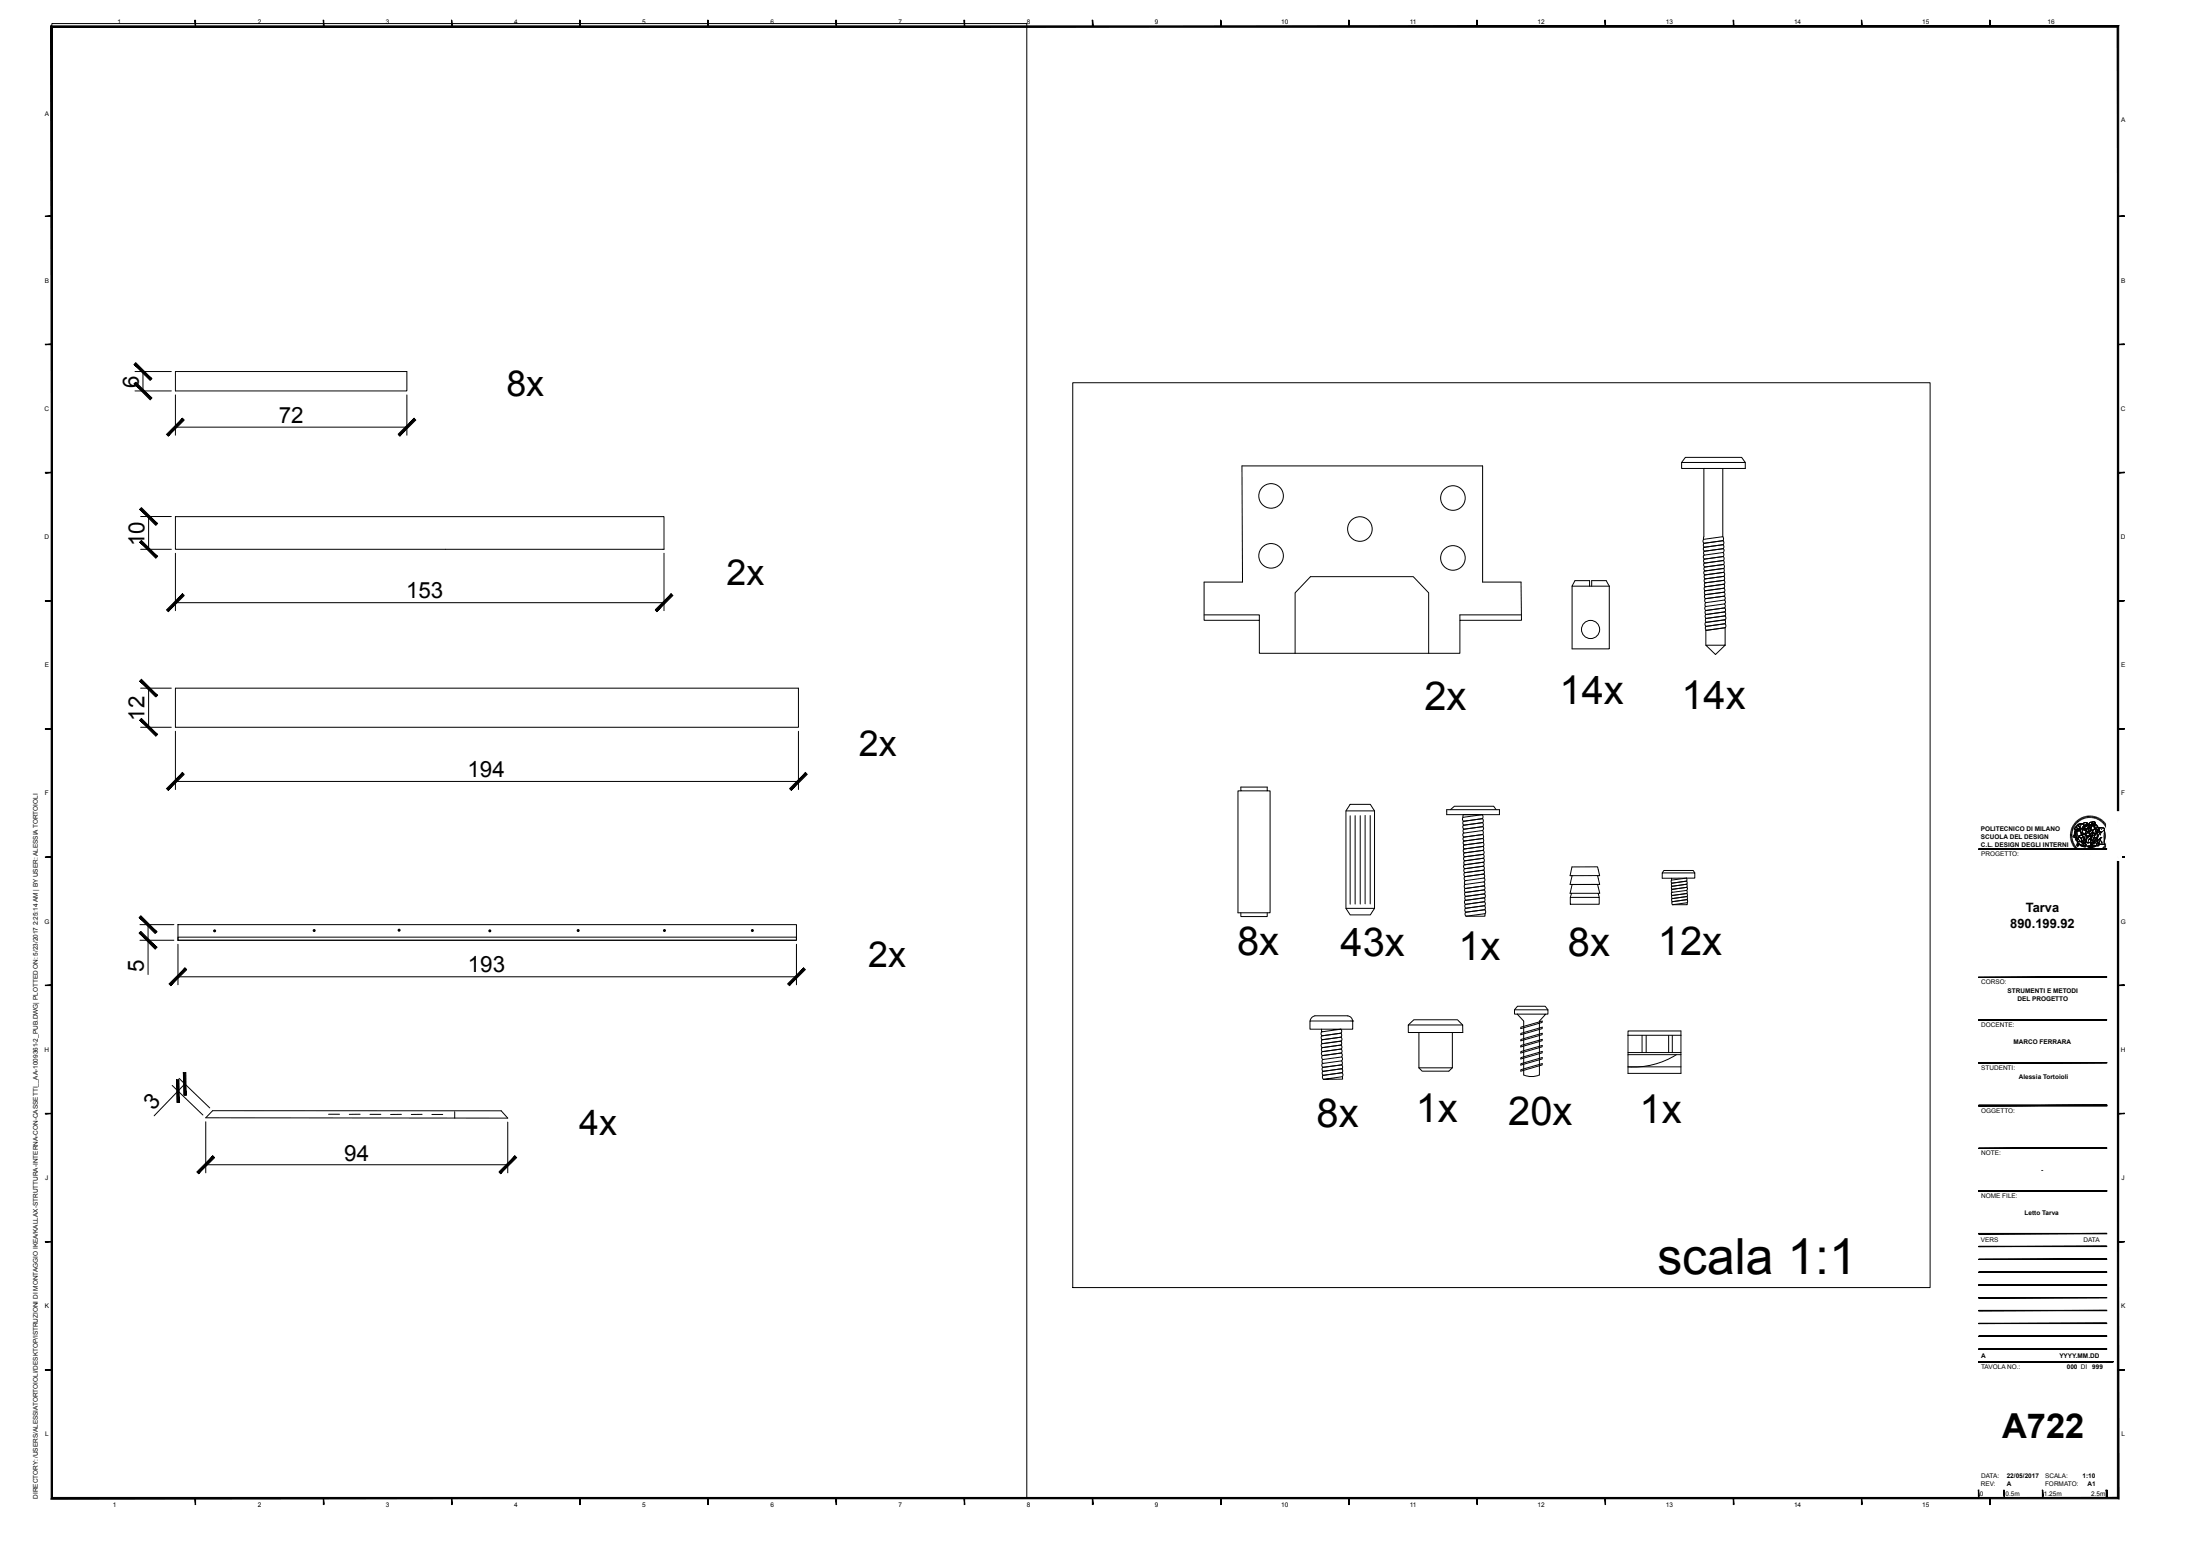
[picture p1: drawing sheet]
<svg xmlns="http://www.w3.org/2000/svg" width="841mm" height="594mm" viewBox="0 0 841 594" stroke-linecap="round" stroke-linejoin="round" font-family="sans-serif">
<g fill="none" stroke="#000" stroke-width=".38">
<path d="M19.8 9h372.7v563.6h-372.7zM51.6 142h13.9M51.6 149.4h13.9M54.7 142v7.4M67.1 142h88.4v7.4h-88.4zM67.1 151v15.4M155.5 151v15.4M410.1 146.3h327.7v345.9h-327.7zM67.1 163.3h88.4M474.8 178.1h92v44.4h14.6l.2 14.6h-23.5v12.6h-76.7v-12.6h-21.1v-14.6h14.7zM642.8 176.8l1.5-2h21.5l1.4 2M651.5 179.1h-8.7v-2.3h24.4v2.3"/>
<path d="M658.6 179.1v26M667.2 179.1h-15.9v26M53.8 197.4h11.7M56.8 197.4v12.6M67.1 197.4l186.7 .1v12.5h-186.7zM53.8 210h11.7M67.1 211.5v21.9M253.8 211.5v21.9M651.3 205.2l-.3 1.6 .4 .9a1.04 1.04 0 0 0 .1 1.5M651.4 212.2l-.2 1 .3 .5M651.4 209.2l-.2 .9 .3 .6M651.4 213.8l-.1 .9 .3 .5"/>
<path d="M651.5 218.3l-.2 .9 .4 .6M651.6 218.3l7.2-1 .3 .5-.2 .9M651.7 219.8l-.2 .9 .3 .6M658.5 205.2l.4 .5-.3 .9-7.3 1.1M658.6 205.1l-7.3 1.1M658.7 211.2l-7.4 1M658.7 211.2l.3 .6-.2 .9M658.7 208.2l.3 .6-.2 .9M658.7 206.7l.3 .5-.2 1-7.5 1M658.8 212.7l.3 .6-.3 .9M658.8 209.7l.3 .9-.4 .6M658.8 209.7l-7.4 1a1.06 1.06 0 0 0 .2 1.5"/>
<path d="M658.8 212.7l-7.4 1M658.8 209.7l-7.2 1M658.8 214.3l.3 .5-.2 .9M658.9 215.8l-7.3 1-.2 .9 .3 .6M658.9 214.2l-7.4 1-.2 .7 .4 .8 7.2-.9M658.9 215.8l.3 .5-.2 1M659 218.8l-7.4 1M659 218.8l-7.3 .9M659 218.8l.3 .6-.2 .9M659 217.3l-7.3 1M67.1 230.4h186.7M460.3 235h21.1v2.1"/>
<path d="M581.6 235h-23.5v2.1M601 224.1v23.9h14.2v-23.9M607.7 224.1v-2.2h-5.6l-1.2 2.2h14.3M608.5 224.1v-2.2h5.5l1.2 2.2M651.7 225.8l7.4-1-7.4 1-.2 1 .4 .5M652 237.9l-.2 1 .4 .5M652 237.9l7.3-1 .3 .6-.2 .9M652.1 239.4l7.3-1 .3 .6-.2 .9M652.1 231.8l-.4-.8 .3-.6 7.4-.9a.93 .93 0 0 1-.2 1.4l.3 .5-.2 1-7.3 1-.2 .9 .4 .6 7.2-1 .2-1-.3-.5M652.1 239.5l-.2 .9 .4 .5 7.2-1M652.1 236.4l-.2 .9 .4 .6 7.3-1 .1-2.4-.4-.6-7.3 1-.2 1 .4 .5M652.2 236.4l7.3-1-7.4 1"/>
<path d="M659 220.3l.3 .9-.2 .6 .3 .9-.3 .6-7.2 1M659 220.3l-7.3 1-.2 .9 .3 .6M659 220.3l-7.2 1M659.1 224.8l.3 .6-.2 .9-7.4 1-.2 1 .4 .5M659.1 224.8l.2-.9-.3-.6-7.3 1-.2 1 .3 .5M659.1 221.8l-7.4 1-.2 1 .4 .5M659.1 226.4l.3 .8-.2 .7-7.3 1-.2 .9 .3 .6M659.2 227.9l.3 .6-.2 .9M659.3 230.8l-7.4 1.1-.2 .9 .4 .6M659.5 239.9v6.7h-7.4l3.7 3.6 3.7-3.6M659.5 239.9l-7.4 1.1v5.6M495.1 249.8v-23.2l5.9-6.2h39.3l5.8 6.2v23.2"/>
<path d="M53.8 263.1h11.7M53.8 278h11.7M56.8 263.1v14.9M67.1 263.1h238.1v14.9h-238.1zM67.1 279.5v22.3M305.2 279.5v22.3M67.1 298.7h238.1M474.3 302.3h-1.1v46.6h12.3v-46.6h-1.1v-1.4h-10.1v1.4h10.1M514.5 310h10.9M516.1 307.5h7.7l1.6 2.5v37.2l-1.6 2.5h-7.7l-1.6-2.5v-37.2zM516.1 311.8v33.8M518 311.8v33.8"/>
<path d="M520 311.8v33.8M521.8 311.7v33.8M523.8 311.7v33.8M553 309.5h20.2v1.9h-20.2zM554.5 309.5l1.5-1.3h15l.9 1.3M559.3 312.4l-.2 1 .4 .5a1.04 1.04 0 0 0 .1 1.5M559.4 315.5l7.3-1 .3 .5-.2 .9M559.4 311.4l-.1 1M559.4 318.5l-.2 .9 .4 .6M559.4 315.4l-.2 1 .4 .5M559.5 320l7.3-1 .3 .6-.2 .9M559.5 317a1.06 1.06 0 0 0 .1 1.4"/>
<path d="M566.6 311.4l.3 .6-.2 .9M566.6 311.4l-7.3 1M566.7 312.9l-7.3 1M566.7 317.5l.3 .5-.2 .9M566.7 312.9l.3 .6-.2 .9-7.2 1M566.8 317.5l-7.4 1M566.8 316l.3 .9-.4 .6M566.8 316l-7.3 1M566.8 316l-7.2 .9M791.4 319h.7M791.4 319.4h.7M791.5 318.6l.6 .1"/>
<path d="M791.5 318.3l.6 .1M791.5 318l.7 .1M791.6 317.6l.7 .1M791.7 317.3l.7 .2M791.8 316.9l.6 .3M791.9 316.6l.7 .3M792.1 316.3l.6 .3M792.1 319.7h-.7M792.1 320h-.7M792.2 316l.6 .3M792.4 315.7l.5 .3M792.6 315.4l.5 .3"/>
<path d="M792.8 315.1l.5 .4M793 314.8l.5 .4M793.2 314.5l.5 .5M793.2 317l1.4 .3 .5-.4 .1 .7-1.7-.1zM793.3 317v.5M793.4 314.2l.5 .5M793.5 317.5l-.8 2.5 .4 .2M793.5 316l.4-.2 .1 .8 1.1 .4-.5 .3-1.2-.2-.3-.5zM793.7 317.5l.4 .1-.3 2.8-.7-.3zM793.7 317.6l-.3 .4-.3 2.2 .7 .1M793.7 314l.4 .5M793.9 315.8l-.8 .8 .3 .5 1.2 .2 .5-.4"/>
<path d="M793.9 315.6l.7-.6 1.3-.1-1 .2-.3 .5 .6 .6-.1 .8-1.1-.4zM793.9 313.8l.4 .5M794 317.7l1.2-.2 .6 1.2v.5l-1.2 .4 .2 .5-.4 .4-.5-.4zM794.1 317.6l-.1 2.7M794.2 313.6l.4 .5M794.5 313.3l.4 .6M794.6 319.6l1.5-.3 .2-.5h.6l.8 .7 .1 .8-1 .7-.3-.1 .3-.4-.1-.4-.5-.3-.5 .8-.7-.7-.3 .2zM794.6 315.4l1.3-.5 .6 .4-.7 1.6 .4 1.5 .6 .4h-.5l-.2 .5-.4-.2 .1-.4-.6-1.3v-1.2l-.6-.4zM794.8 313.1l.3 .6M794.9 319.9l.8 .7M795 319.9l-.5 .5 .1 .4M795.1 312.9l.3 .6"/>
<path d="M795.2 317.6l-1.9-.1-.4 1.4-.5 .8 .3 .3M795.4 317.9l.2 1.4M795.4 312.8l.3 .5M795.6 315.2l-.4 .9-.1 1.1 .7 1.5-.1 .4 .4 .2 .2-.5h.5l-.6-.4-.4-1.5 .8-1.3-.3-.6h-1.5l-.9 .6v.9l1.2 .5M795.7 312.6l.3 .6M795.8 319.2l-1.2 .4 .2 .5M795.9 314.9l-1.3 .5v.4l.6 .4M796 312.5l.2 .5M796 316.3l1-.5-.1 .6-1.1 .5zM796.1 316.7l.7-.3 .3 .2-.3 .2 .1 .5-.6-.1zM796.1 316.7l.2 .5 .6 .1M796.2 315l.8-.6 1.2 .5v.3l-.6-.2-.5 .5-.6-.2"/>
<path d="M796.3 312.3l.2 .7M796.4 314.7l1.1-.3 .8 .7-.7-.1-.8 .5-.6-.5zM796.5 315.2l.7 .3 .5-.5 .3 .2-.6 .8-.4-.2-.5 .2zM796.6 312.2l.2 .6M796.8 318.8l.5 .2 .5 .7v.6l-.4 .4M796.9 316.4l.2 .2M796.9 319.7l-.7 .1M797 316.2l-1.2 .7M797 312.1l.1 .7M797 315.8l-.3 .5M797.1 319.3l.7 .5M797.2 316.7l.5 .1-.4 .6-.5-.2v-.5h.5l-.2 .1"/>
<path d="M797.3 319.8l.1 .9-.6 .3-.3-.1M797.3 318.7l.6-.4 .6 .1 .5 .2 .2 .6-1.5 .5zM797.3 319l.5-.7 1.1 .3 .2 .6-1.4 .4M797.3 312l.1 .7M797.5 315.8h.1M797.6 317.6l-.5 1.3M797.6 315.4l.2 .1M797.6 311.9l.2 .7M797.7 315.4l-.1 .1M797.7 319.6l1.2-.4-.2 .5-.4 .2zM797.8 319.6l.5 .4 .9-1-.8-.7h-.5l-.6 .7-.2-.1 .3-1.1 .2-.2 1.4 .2 .4-.3v-.4l.6 .2v2.1l-1 1.2h-.3l.6 .2-.1 .4 .2-.3-.2 1.1-1.1 .2-.8-.6 .5-1.7M797.9 319.7l-.1 .1"/>
<path d="M797.9 316.5l1.1-.2 .4 1.2h-.4l.1-.9-.7-.3-.2 .2 .2 1.3h-.5l-.3-.3zM798 315.6l.8-.2 .2 .4-.5 .1zM798 311.9l.1 .7M798 315.2l-.6 .8-.4-.2-.5 .2M798.3 316.3h.4l.4 .3-.2 1.2h-.5zM798.4 311.9v.6M798.4 315.4l.4-.4 .5 .4-.3 .3M798.4 319.8h.1M798.5 315.1l.6 .1 .2 .4-.9-.2zM798.5 319.4l.2 .1M798.5 319.7h.1M798.6 319.5h-.1"/>
<path d="M798.7 316.5l-.2 .1M798.7 311.9v.6M798.8 315.5l-.8 .1 .5 .3 .5-.1-.3-.4 .1 .2M798.8 317.9v.6M798.9 319.3l-.5 .6-.5-.2M798.9 316.4l.1 .4M799 316.6l-.3-.3-.5 .2 .2 1.4-.8-.3 .3-1.1 .5-.3 .7 .2 .3 1.1-.3 .1-.1-.3M799 311.9v.6M799.1 316.9h-.2M799.1 316.7l.1 .5h-.8M799.1 317.5l-.7 .3M799.3 315.6l.2 .2-.2 .9"/>
<path d="M799.3 315.2l.1 .4M799.4 317.1l.1-1.5-.9-.8 .4-.4 .7-.2-.1 1.6 .2-.6 .3 .4 .5-.1-.1 .6 .2-.1 .4 .6-1.1 .7M799.4 311.9l-.1 .6M799.5 318.1l-.2 1.3M799.5 317.4l.4 .2M799.6 319.3l-.4 .4 .1 .4M799.7 319.9l-.5 .2-.2 .5h-.3l.6 .2M799.7 318.2l-.4 .9M799.8 314.3l-.9 .1-.2 .6M799.8 311.9l-.1 .7M799.8 314.2l.6-.2 .6 .5-.4 1.7 .2-1.2-.2-.5-.6 .3-.4 1-.1-.9zM799.8 315.2l.3 .4 .5-.1"/>
<path d="M799.9 314.1h.6l.5 .4-.4 1.7 .2-1.2-.2-.5-.6 .2-.4 1.1-.1-.9zM800 317.3l1-.4 .9 .3 .1 .4-.8 1.1-.6 .1-.6-.8zM800 314.8l.6-.3 .2 .5-.3 .5h-.6zM800 319.3l.9-.2-1.1 2.2v.7l-.5 .7-.2-1.1zM800 315l.2 .1M800 319.3l-.9 2.3 .2 1.1 .4-.7 .2 1.4-.3-.9-.4 1 .1-.8M800.1 315.5h.1M800.1 318.3l-.2 1 1-.2 .4-.5M800.1 311.9l-.1 .7M800.2 315.3v.1M800.4 312l-.1 .7M800.5 315.2h.2"/>
<path d="M800.7 316l.4 .6M800.7 318.4h.1M800.8 316.9l1-.6h.8l-.6 1zM800.8 312.1l-.2 .7M800.9 319.1l-1.1 2.2-.1 .8M800.9 315.1l.6 .3 .6 .9-1 .3-.2-.2zM800.9 318.3l-.3 .1M800.9 315l.9 1M800.9 318.7h.1M801.1 312.2l-.2 .6M801.4 318.3h.4l-.1 1.8-1.2 .1zM801.5 312.3l-.3 .6"/>
<path d="M801.5 318l-.1 .4M801.5 317.1l.5 .4M801.5 315.9l.6 .4M801.8 312.4l-.3 .6M801.8 318.3l-.1 1.7-.6 1.4 .5 1.3M802 317.3l.7-1 1.4 .1 .4 .5-.2 .4-1.1 .9-.5-.1-.7-.6M802 317.5l-.9 1.3h-.5l-.5-.5-.1-.7 .4-.5h.6v1h.2l.5-.5-.2-.5h-1.3l-.2 .7M802 319l.1 .6M802.1 312.6l-.3 .6M802.4 312.7l-.3 .6M802.5 318.2l-.9 .1M802.7 316.3h-.9l-1 .6"/>
<path d="M802.7 312.9l-.3 .6M802.9 316.4h1.1l.5 .4-.2 .5 .4 2.4-.4 2.3 .3 .7h-2.4l.9-2.5-1.5 1.4 .7-2.5 .6-.9 .5-.1-.9-.6zM802.9 318.2l-.9 1.4-.4 2 1.4-1.4 .5-.1M803 316.3l-.5 1.2 .9 .6M803 313.1l-.4 .5M803.1 318.2l-.2 1M803.3 313.3l-.4 .5M803.5 316.8l-.2 .3M803.6 313.5l-.5 .5M803.8 313.7l-.4 .5M804.1 313.9l-.4 .5M804.3 318.4l.1 3.2"/>
<path d="M804.3 314.2l-.4 .5M804.4 317.3l.3 2.5-.4 2.2 .3 .7h-2.3M804.6 314.4l-.5 .5M804.8 314.7l-.5 .4M805 315l-.5 .4M805.2 315.3l-.5 .3M805.4 315.6l-.6 .3M805.6 315.9l-.6 .3M805.7 316.2l-.6 .3M805.7 319.8l.7 .1M805.8 319.6h.6M805.8 319.3h.6"/>
<path d="M805.9 316.5l-.6 .3M806 316.9l-.7 .2M806.1 317.2l-.6 .2M806.2 317.5l-.6 .2M806.3 317.9l-.7 .1M806.3 318.2l-.6 .1M806.4 318.6h-.7M806.4 318.9h-.7M559.5 320l-.2 .9 .4 .6 7.2-1M559.6 324.5l-.2 .9 .4 .6M559.6 324.5l7.3-1 .3 .6-.2 .9M559.6 323l-.2 1 .4 .5"/>
<path d="M559.7 323l7.2-1 .3 .6-.2 .9M559.7 330.6l-.2 .9 .4 .5M559.7 327.5l-.2 1 .4 .5M559.7 326l-.2 1 .4 .5 7.2-.9M559.8 329.1l-.2 .9 .4 .6M559.8 333.6l-.2 .9 .4 .6M559.9 335.1l-.2 1 .4 .5M560.1 336.7l-.3 .6 .4 .8M566.9 322l.3-.9-.4-.6-7.3 1-.2 .9 .4 .6M567 322l-7.4 1M567 325l-7.3 1M567 325l-7.2 1"/>
<path d="M567 329.6l.3 .5-.2 1M567 326.6l.3 .9-.2 .6 .3 .9-.2 .6M567 325l.3 .6-.2 .9M567.1 326.6l-7.4 .9M567.1 323.5l-7.3 1M567.1 331.1l.3 .6-.2 .9-7.4 1M567.1 331.1l-7.3 1-.2 .9 .4 .6M567.1 331.1l-7.3 1M567.1 328l-7.3 1M567.1 332.6l.4 .9-.3 .6 .3 .6-.2 .9M567.2 329.6l-7.5 1M567.3 334.1l-7.4 1"/>
<path d="M567.3 337.1l.3 .6-.2 .9M567.3 337.1l-7.3 1-.2 1 .3 .5M567.3 335.6l.3 .8-.3 .7M567.4 335.6l-7.3 1M567.4 338.6l.3 .6-.3 .9-7.2 1M567.4 338.6l-7.4 1.1-.1 .9 .3 .5M601 334.7h9.7l.8 3.4h-11.3zM610.7 334.7h.8l-.8-3.4-9.8 .1-.7 3.3h.8M635.4 333.7l.7-1h11.2l.6 1M639 336.4l-.2 .6 .3 .6M639.2 339.9l-.2 .6 .3 .6M644.7 335.6l.2 .6-.2 .6"/>
<path d="M644.7 335.7h-5.7v.7M644.7 335.7h3.2v-2h-12.5v2h3.6M644.7 335.7l-5.7 .7M644.7 338l.3 .6-.2 .6M644.7 336.8l.3 .6-.2 .6M644.7 336.8l-5.6 .8-.2 .6 .3 .5M644.8 338l-5.7 .8-.2 .6 .3 .5M644.8 339.2l-5.7 .8M644.8 339.2l.3 .7-.4 .4M792.1 320.3l-.6 .1M792.2 320.6l-.7 .2M792.3 320.9l-.7 .2"/>
<path d="M792.3 321.2l-.6 .2M792.4 321.6l-.6 .1M792.5 321.9l-.6 .2M792.6 322.1l-.5 .3M792.8 322.4l-.6 .3M792.9 322.7l-.5 .3M793.1 323l-.6 .3M793.3 323.3l-.6 .3M793.5 323.5l-.6 .4M793.7 323.8l-.5 .4M793.9 324l-.5 .4M793.9 321l.6 .7 1.2-.1"/>
<path d="M794 321.4l.8 .3 .9-.1 .3 1 .3-.2 .2 .3-.1-.5 .2 .4-.1-.5 .4 .1-.7-.5 .3-.8 .4 .2 .4 1.6-.3 .5h-1l-1.4-.8-.5-.4zM794 321.4l.1 .6 .8 .6 1.9 .9M794.1 324.2l-.5 .5M794.2 322.1l2.1 1.2 .7-.1 .3-.5 .2 .7-.3 .3-1.2-.2-1.3-.8-.4 .3 .1 .4h-.3l-.2-.5zM794.2 322.1l-.3 .8 .3 .6 .3-.2-.2-.3 .4-.3 1.2 .8 1.3 .2 .3-.3-.2-.7M794.3 324.4l-.4 .5M794.4 320.5l-.8-.1-.1 .7 1.2-.3 .4 .6M794.6 320.3l.4-.4 .7 .7v.3a.53 .53 0 0 1-.1 .7 .53 .53 0 0 1-.6 .1l-.8-.2-.3-.5 .7-.2zM794.6 324.6l-.5 .6M794.8 324.9l-.4 .5M795.1 325l-.4 .6M795.4 325.2l-.4 .5"/>
<path d="M795.6 325.4l-.3 .6M795.9 325.5l-.3 .6M796 320l.2-.2 .6 .4-.6 1.3 .7 .7-.4-.1 .1 .5-.2-.4 .1 .5-.2-.3-.3 .2-.3-.8zM796.2 325.7l-.2 .6M796.5 325.7l-.3 .7M796.8 325.9l-.2 .6M796.8 321l.5 1.7-.3 .5-.7 .1M797.1 326l-.2 .6M797.3 321.6l.8 .6M797.4 326l-.1 .7M797.6 321l.1 .9M797.7 326.1l-.1 .7"/>
<path d="M797.8 320.4l-.7 1.4M798 326.1l-.1 .7M798.1 323.4l2-.4 1.1 .2-2 .6zM798.1 323.4l1.1 .4v.3l-1.1-.4zM798.1 323.5l2-.5 1.1 .2-2 .6zM798.4 326.2l-.1 .6M798.4 320.7l-.3 1.5 1-.2M798.7 326.2v.6M798.8 320.5l.2 .1 .2-.4 .5-.3-.4 1.3v-.4h-.3zM799 326.2v.6M799.2 323.8l2-.6v.3l-2 .6zM799.2 323.8v.3"/>
<path d="M799.3 320.6l-.1 .5 .2-.2M799.3 326.2v.6M799.4 320.4v.2l-.1-.2M799.5 322.1l.2-.1 .1 1-.2-.5-.3 .7zM799.6 326.2l.1 .6M799.9 326.1l.2 .7M800.3 326.1l.1 .6M800.5 320.2l.8-.1-.5 1.2 .1 .9-.2 .1-.5-.1zM800.6 326l.1 .6M800.9 325.9l.2 .7M801.2 325.8l.2 .7M801.2 323.2v.3l-2 .6-1.1-.4v-.2"/>
<path d="M801.3 320.1l-.5 1.2v1l-.6-.1 .3-2M801.5 325.7l.2 .6M801.7 320.1l-1.2 .1M801.7 321.4l.1 .4M801.8 325.6l.2 .6M802 321.2l1.1-1-.9 2.2 .2 .7-.3 .2h-.6zM802 325.5l.3 .5M802.3 325.3l.4 .6M802.5 322.3l.6 .4M802.6 325.1l.4 .6M802.9 324.9l.4 .6M802.9 321.1l.8 .9"/>
<path d="M803.1 320.2l-.9 2.2 .2 .7-.3 .2h-.6l.5-2.1M803.1 324.8l.4 .5M803.3 321.6l.1 .8 .6 .3M803.4 324.6l.4 .5M803.6 324.4l.5 .4M803.8 324.1l.5 .5M804 323.9l.5 .4M804.2 323.6l.6 .5M804.5 323.4l.5 .4M804.6 323.1l.6 .4M804.8 322.9l.6 .3M805 322.6l.6 .3"/>
<path d="M805.1 322.3l.6 .3M805.2 322l.7 .2M805.3 321.7l.7 .2M805.4 321.4l.7 .2M805.5 321.1l.7 .2M805.6 320.8l.7 .1M805.7 320.5l.6 .1M805.7 320.2h.7M53.5 353.4h13M53.5 359.4h13M56.6 353.4v19.1M68 353.4h236.5v6h-236.5z"/>
<path d="M68 358.2h236.5v1.2h-236.5zM82 355.8h.1M82.1 355.7l-.1 .3zM120 355.6l.3 .2zM152.4 355.5l.3 .2zM187.1 355.8l.3 .1zM187.3 355.8h.1M220.9 355.6l.2 .2zM221 355.7h.1M253.9 355.6l.3 .2zM287.4 355.6l.3 .2zM287.6 355.7h.1"/>
<path d="M474.3 348.9v1.4h10.1v-1.4M514.5 347.2h10.9M560.1 341.2l7.3-1 .3 .5-.2 .9M560.1 341.1l-.2 1 .4 .5 7.2-.9M560.2 345.7l7.3-1 .3 .9-.2 .6-7.3 1-.3-.6zM560.3 348.7l-.2 1 .3 .5M560.5 350.2l7.2-1-.1 1zM567.4 344.6l.3-.6-.3-.9-7.4 1.1-.1 .9 .3 .6M567.5 346.2l.3 .6-.2 .9-7.3 1M567.5 341.7l.3 .5-.2 1-7.3 .9-.3-.5 .2-.9M567.5 346.2l-7.3 1-.2 .9 .3 .6M567.5 341.7l-7.3 1"/>
<path d="M567.6 347.7l.3 .6-.2 .9M600.3 343h11v2.6h-11zM600.3 343l.5-1.5h10.2l.3 1.5M600.8 341.5h-.6l.8-3.4h9.7l.8 3.4h-.5M639.1 342.3l5.7-.8 .3 .6-.2 .6-5.7 .8-.2 .6 .3 .5M639.2 342.3l-.2 .6 .3 .5M639.2 344.7l-.1 .6 .3 .5M639.4 345.8l5.6-.7v.7zM644.7 340.3l.3 .6-.2 .6M644.7 340.4l-5.6 .7-.2 .6 .3 .6M644.8 342.7l.3 .6-.2 .5M644.9 343.9l.3 .6-.2 .5"/>
<path d="M644.9 343.9l-5.7 .8M68 360.9v15.5M68 373.4h236.5M304.5 360.9v15.5M502.6 388.3h12.6l1.3 .7 .6 1.3M502.7 388.3l-1.3 .7-.6 1.3M505.2 393.4h7.4l-7.4 1zM505.2 393.4h-4.4v-3.1h16.3v3.1h-4.5M505.2 394.4l-.2 1 .4 .5M505.2 398.9l7.4-.9 .3 .9-.2 .6 .3 .5-.3 .9M505.3 399l-.2 .9 .3 .6M505.4 397.4l7.3-1-7.3 1-.3 .7 .4 .8 7.3-.9"/>
<path d="M512.6 394.9l.3 .9-.2 .7 .3 .8-.3 .6M512.6 393.4l.3 .9-.2 .6-7.4 1.1-.2 .9 .3 .5M512.7 399.5l-7.4 1M517.1 390.3h.1M538.4 391.8h20.7l.1 2.9h-20.8zM538.4 391.8l2.1-2h16.6l2 2M542.4 394.7v13.5M555.2 394.7v13.5h-12.8M579 386l1.1-1.4h10.6l1 1.4M580 387.6h10.9l-2.4 2.7v20.6a7.5 7.5 0 0 1-6 0v-20.6zM580 387.6h-1v-1.6h12.7v1.6h-.8M581.4 392.6l8.1-2.3v.5l-8.1 2.4z"/>
<path d="M581.4 395l8.1-2.4v.6l-8.1 2.3zM581.4 397.3l8.1-2.3v.5l-8.1 2.3zM581.4 399.6l8.1-2.3v.5l-8.1 2.4zM622.3 394.1h20.3v16.2h-20.3zM622.3 395.7h20.3M627.7 395.8v6.5M629.3 395.8v6.5M637.9 395.8v6.6M639.3 395.8v6.6M65.8 414.9l11.8 11.3M68.5 412.2l11.7 11.3M70.7 414.3l-11.8 12.2"/>
<path d="M505.4 402l-.2 .9 .3 .6 7.3-1M505.4 400.5l-.2 .9 .3 .6M505.5 406.5l-.2 .9 .4 .6M505.6 408l-.2 1 .4 .5M505.6 405l7.4-.9a.99 .99 0 0 1-.2 1.4l.3 .6-.2 .9M505.7 405l-.4 .6 .4 .8M505.9 412.6l7.3-1v.9zM512.7 401l.3 .6-.2 .9M512.8 402.5l-7.3 1-.2 .9 .4 .6M512.8 401l-7.4 1M512.8 402.5l.3 .6-.2 .9M512.9 405.5l-7.4 1"/>
<path d="M512.9 407l.3 .6-.2 .9-7.2 1M513 407l-7.4 1M513 407l-7.3 1M513 410l.4 .6-.3 .9M513 410l.3-.9-.3-.6-7.4 1-.1 1 .3 .5M513.1 410l-7.4 1.1-.2 .9 .4 .6M542.4 408.2l1.2 1.2h10.2l1.4-1.2M581.4 401.9l8.1-2.3v.5l-8.1 2.4zM581.4 404.3l8.1-2.4v.6l-8.1 2.3zM581.4 406.6l8.1-2.4v.6l-8.1 2.3zM581.4 408.9l8.1-2.3v.5l-8.1 2.3zM622.3 403.1h20.3"/>
<path d="M622.3 402.3h20.3M640.8 403.1a30.9 30.9 0 0 1-18.4 4.7h20.2M78.7 428.8v19.5M81.3 424.6h110.3l2.5 2.8-115.4-.1zM125.6 425.9h4.2M137.7 425.9l-4.2 .1M141.4 426h4.2M153.5 426h-4.2M161.4 426h-4.2M165.1 426h4.1M173.8 424.9v2.5M194.1 428.9v19.4"/>
<path d="M78.7 445.2h115.4"/>
<circle cx="485.9" cy="189.6" r="4.7"/>
<circle cx="555.4" cy="190.4" r="4.7"/>
<circle cx="485.9" cy="212.5" r="4.7"/>
<circle cx="519.9" cy="202.2" r="4.7"/>
<circle cx="555.4" cy="213.3" r="4.7"/>
<circle cx="608" cy="240.6" r="3.5"/>
<circle cx="797.2" cy="316.9" r=".41"/>
<circle cx="82" cy="355.8" r=".38"/>
<circle cx="120.1" cy="355.7" r=".38"/>
<circle cx="152.6" cy="355.6" r=".38"/>
<circle cx="187.2" cy="355.8" r=".38"/>
<circle cx="221" cy="355.7" r=".38"/>
<circle cx="254" cy="355.7" r=".38"/>
<circle cx="287.6" cy="355.7" r=".38"/>
</g>
<g fill="#000" stroke="#000" stroke-width=".38">
<path d="M19.6 9.9l.5 562.5v-562zM19.6 9.9l.5 562.5-.5 .5z"/>
<path d="M74.6 7.7l.2 2.5zM74.6 7.7l.2 2.5z"/>
<path d="M123.6 7.7l.2 2.5zM123.6 7.7l.2 2.5z"/>
<path d="M172.6 7.7l.2 2.5zM172.6 7.7l.2 2.5z"/>
<path d="M221.6 7.7l.2 2.5zM221.6 7.7l.2 2.5z"/>
<path d="M270.6 7.7l.2 2.5zM270.6 7.7l.2 2.5z"/>
<path d="M319.6 7.7l.2 2.5v-2.5zM319.6 7.7l.2 2.5h-.2z"/>
<path d="M368.6 7.7l.2 2.5zM368.6 7.7l.2 2.5z"/>
<path d="M417.6 7.7l.2 2.5v-2.5zM417.6 7.7l.2 2.5h-.2z"/>
<path d="M466.6 7.7l.2 2.5zM466.6 7.7l.2 2.5z"/>
<path d="M515.6 7.7l.2 2.5v-2.5zM515.6 7.7l.2 2.5h-.2z"/>
<path d="M564.6 7.7l.2 2.5zM564.6 7.7l.2 2.5z"/>
<path d="M613.6 7.7l.1 2.5zM613.6 7.7l.1 2.5z"/>
<path d="M662.6 7.7l.2 2.5zM662.6 7.7l.2 2.5z"/>
<path d="M711.6 7.7l.2 2.5zM711.6 7.7l.2 2.5z"/>
<path d="M760.6 7.7l.2 2.5zM760.6 7.7l.2 2.5z"/>
<path d="M20.1 10.4h789.3l.5-.5zM19.6 9.9h790.3l-789.8 .5z"/>
<path d="M17.4 82.8l2.4-.2zM17.4 82.6h2.4z"/>
<path d="M809.7 82.8l2.4-.2zM809.7 82.6h2.4z"/>
<path d="M17.4 131.7l2.4-.1zM17.4 131.6h2.4z"/>
<path d="M809.7 131.7l2.4-.1zM809.7 131.6h2.4z"/>
<path d="M51.9 146l-.6 .7 6.7 5.4zM51.3 146.7l6.7 5.4-.6 .7z"/>
<path d="M51.3 139.3l6.1 6.1 .6-.6zM51.9 138.6l6.1 6.2-6.7-5.5z"/>
<path d="M69.8 159.9l-5.5 6.8 6.1-6.1zM69.8 159.9l-5.5 6.8-.6-.7z"/>
<path d="M152.1 166l.7 .7 5.5-6.8zM158.3 159.9l.6 .7-6.1 6.1z"/>
<path d="M17.4 180.8h2.4v-.3zM17.4 180.5h2.4l-2.4 .3z"/>
<path d="M809.7 180.8h2.4v-.3zM809.7 180.5h2.4l-2.4 .3z"/>
<path d="M54.1 206.6l-.7 .6 6.8 5.5zM53.4 207.2l6.8 5.5-.6 .7z"/>
<path d="M53.4 194.7l6.2 6.1 .6-.7zM53.4 194.7l.7-.7 6.1 6.1z"/>
<path d="M17.4 229.7l2.4-.1zM17.4 229.6h2.4z"/>
<path d="M69.8 227l-5.5 6.8 6.1-6.2zM69.8 227l-5.5 6.8-.6-.7z"/>
<path d="M250.4 233.1l.7 .7 5.5-6.8zM256.6 227l.6 .6-6.1 6.2z"/>
<path d="M809.7 229.7l2.4-.1zM809.7 229.6h2.4z"/>
<path d="M17.4 278.7l2.4-.2zM17.4 278.5h2.4z"/>
<path d="M54.1 274.6l-.7 .7 6.8 5.4zM53.4 275.3l6.8 5.4-.6 .7z"/>
<path d="M53.4 260.3l6.2 6.1 .6-.6zM54.1 259.7l6.1 6.1-6.8-5.5z"/>
<path d="M809.7 278.7l2.4-.2zM809.7 278.5h2.4z"/>
<path d="M69.8 295.3l-5.5 6.8 6.1-6.1zM69.8 295.3l-5.5 6.8-.6-.7z"/>
<path d="M307.9 295.3l-6.1 6.1 .7 .7zM307.9 295.3l.7 .7-6.1 6.1z"/>
<path d="M17.4 327.7l2.4-.1zM17.4 327.6h2.4z"/>
<path d="M756.4 324.6l48.9-.1zM756.4 324.5h48.9z"/>
<path d="M809.7 327.7l2.4-.1zM809.7 327.6h2.4z"/>
<path d="M53.8 356l-.6 .7 6.8 5.4zM53.2 356.7l6.8 5.4-.7 .7z"/>
<path d="M53.2 350.7l6.1 6.1 .7-.6zM53.8 350l6.2 6.2-6.8-5.5z"/>
<path d="M17.4 376.7l2.4-.2zM17.4 376.5h2.4z"/>
<path d="M70.7 370l-5.4 6.7 6.1-6.1zM70.7 370l-5.4 6.7-.7-.6z"/>
<path d="M301.1 376.1l.7 .6 5.4-6.7zM307.2 370l.6 .6-6 6.1z"/>
<path d="M756.4 373.6l48.9-.1zM756.4 373.5h48.9z"/>
<path d="M809.7 376.7l2.4-.2zM809.7 376.5h2.4z"/>
<path d="M756.4 390l48.9-.2zM756.4 389.8h48.9z"/>
<path d="M67.5 412.7l1 8.7-.1-8.7zM67.5 412.7l1 8.7h-.9z"/>
<path d="M70.1 410l.2 8.7 .9-.1zM70.1 410h.9l.2 8.6z"/>
<path d="M756.4 406.1h48.9zM756.4 406.3l48.9-.2z"/>
<path d="M756.4 406.3l48.9-.2zM756.4 406.1h48.9z"/>
<path d="M17.4 425.7l2.4-.1zM17.4 425.6h2.4z"/>
<path d="M756.4 422.5h48.9zM756.4 422.6l48.9-.1z"/>
<path d="M756.4 422.5h48.9zM756.4 422.6l48.9-.1z"/>
<path d="M756.4 438.8v.2l48.9-.2zM756.4 439l48.9-.2v.2z"/>
<path d="M756.4 422.5h48.9zM756.4 422.6l48.9-.1z"/>
<path d="M756.4 422.5h48.9zM756.4 422.6l48.9-.1z"/>
<path d="M809.7 425.7l2.4-.1zM809.7 425.6h2.4z"/>
<path d="M81.4 441.8l-5.5 6.8 6.1-6.1zM81.4 441.8l-5.5 6.8-.6-.6z"/>
<path d="M190.7 448l.6 .6 5.5-6.8zM196.8 441.8l.7 .7-6.2 6.1z"/>
<path d="M756.4 455.1h48.9zM756.4 455.3l48.9-.2z"/>
<path d="M756.4 455.1h48.9zM756.4 455.3l48.9-.2z"/>
<path d="M17.4 474.7l2.4-.2zM17.4 474.5h2.4z"/>
<path d="M756.4 476.4h48.9zM756.4 476.5l48.9-.1z"/>
<path d="M756.4 471.5h48.9zM756.4 471.6l48.9-.1z"/>
<path d="M809.7 474.7l2.4-.2zM809.7 474.5h2.4z"/>
<path d="M809.7 474.7l2.4-.2zM809.7 474.5h2.4z"/>
<path d="M756.4 496h48.9zM756.4 496.1l48.9-.1z"/>
<path d="M756.4 491.1h48.9zM756.4 491.2l48.9-.1z"/>
<path d="M756.4 486.2h48.9zM756.4 486.3l48.9-.1z"/>
<path d="M756.4 481.3h48.9zM756.4 481.4l48.9-.1z"/>
<path d="M756.4 515.6h48.9zM756.4 515.7l48.9-.1z"/>
<path d="M756.4 510.7h48.9zM756.4 510.8l48.9-.1z"/>
<path d="M756.4 505.8h48.9zM756.4 505.9l48.9-.1z"/>
<path d="M756.4 500.9h48.9zM756.4 501l48.9-.1z"/>
<path d="M17.4 523.7h2.4v-.2zM17.4 523.5h2.4l-2.4 .2z"/>
<path d="M756.4 520.4v.3l48.9-.3zM756.4 520.7l48.9-.3v.3z"/>
<path d="M756.4 520.4v.3l48.9-.3zM756.4 520.7l48.9-.3v.3z"/>
<path d="M805.3 520.7h2.5v-.3zM805.3 520.4h2.5l-2.5 .3z"/>
<path d="M805.3 520.7h2.5v-.3zM805.3 520.4h2.5l-2.5 .3z"/>
<path d="M809.7 523.7h2.4v-.2zM809.7 523.5h2.4l-2.4 .2z"/>
<path d="M809.7 523.7h2.4v-.2zM809.7 523.5h2.4l-2.4 .2z"/>
<path d="M20.1 572.4l-.5 .5 789.8-.5zM19.6 572.9l789.8-.5 .5 .5z"/>
<path d="M74.6 572.6l.2 2.5zM74.6 572.6l.2 2.5z"/>
<path d="M123.6 572.6l.2 2.5zM123.6 572.6l.2 2.5z"/>
<path d="M172.6 572.6l.2 2.5zM172.6 572.6l.2 2.5z"/>
<path d="M221.6 572.6l.2 2.5zM221.6 572.6l.2 2.5z"/>
<path d="M270.6 572.6l.2 2.5zM270.6 572.6l.2 2.5z"/>
<path d="M319.6 572.6l.2 2.5v-2.5zM319.6 572.6l.2 2.5h-.2z"/>
<path d="M368.6 572.6l.2 2.5zM368.6 572.6l.2 2.5z"/>
<path d="M417.6 572.6l.2 2.5v-2.5zM417.6 572.6l.2 2.5h-.2z"/>
<path d="M466.6 572.6l.2 2.5zM466.6 572.6l.2 2.5z"/>
<path d="M515.6 572.6l.2 2.5v-2.5zM515.6 572.6l.2 2.5h-.2z"/>
<path d="M564.6 572.6l.2 2.5zM564.6 572.6l.2 2.5z"/>
<path d="M613.6 572.6l.1 2.5zM613.6 572.6l.1 2.5z"/>
<path d="M662.6 572.6l.2 2.5zM662.6 572.6l.2 2.5z"/>
<path d="M697.5 572.6h58.8zM697.5 572.7l58.8-.1z"/>
<path d="M711.6 572.6l.2 2.5zM711.6 572.6l.2 2.5z"/>
<path d="M756.3 569.5l.2 2.5zM756.3 569.5l.2 2.5z"/>
<path d="M760.6 572.6l.2 2.5zM760.6 572.6l.2 2.5z"/>
<path d="M766.1 569.5l.1 2.5zM766.1 569.5l.1 2.5z"/>
<path d="M780.8 569.5l.2 2.5v-2.5zM780.8 569.5l.2 2.5h-.2z"/>
<path d="M805.1 569.5l.5 2.5v-2.5zM805.1 569.5l.5 2.5h-.5z"/>
<path d="M809.4 10.4v562l.5 .5zM809.4 10.4l.5-.5v563z"/>
</g>
<g fill="#fff" stroke="#fff" stroke-width=".38">
<path d="M780.8 324.6l30.2 4.2h-30.2z"/>
<path d="M780.8 324.6h24.5l5.7 4.2z"/>
<path d="M805.3 310.3h5.7l-5.7 14.3z"/>
<path d="M811 310.3v18.5l-5.7-4.2z"/>
</g>
<path d="M780.8 324.6h24.5v-14.3h5.7v18.5h-30.2z" fill="none" stroke="#fff" stroke-width=".38"/>
<text font-size="19" x="633.6" y="487">scala 1:1</text>
<g font-size="15.2">
<text x="596.2" y="269.1">14x</text>
<text x="544.5" y="271.4">2x</text>
<text x="642.8" y="271.2">14x</text>
<text x="472.9" y="365.1">8x</text>
<text x="512.4" y="365.4">43x</text>
<text x="599.4" y="365.5">8x</text>
<text x="633.8" y="365.1">12x</text>
<text x="557.5" y="367">1x</text>
<text x="503.3" y="430.6">8x</text>
<text x="541.2" y="428.8">1x</text>
<text x="576.6" y="430.1">20x</text>
<text x="626.8" y="429.2">1x</text>
</g>
<g font-size="13.7">
<text x="193.6" y="151.4">8x</text>
<text x="277.7" y="223.6">2x</text>
<text x="328.3" y="288.8">2x</text>
<text x="331.9" y="369.7">2x</text>
<text x="221.4" y="433.7">4x</text>
</g>
<text font-size="13.1" x="765.3" y="549.7">A722</text>
<g font-size="8.6">
<text x="53" y="148.2" transform="rotate(-90 53 148.2)">6</text>
<text x="106.6" y="161.7">72</text>
<text x="55.2" y="208.7" transform="rotate(-90 55.2 208.7)">10</text>
<text x="155.2" y="228.8">153</text>
<text x="55.3" y="275.5" transform="rotate(-90 55.3 275.5)">12</text>
<text x="178.7" y="297.1">194</text>
<text x="55" y="371.4" transform="rotate(-90 55 371.4)">5</text>
<text x="178.9" y="371.7">193</text>
<text x="58.5" y="424.6" transform="rotate(-46 58.5 424.6)">3</text>
<text x="131.6" y="443.6">94</text>
</g>
<g font-size="4.9">
<text x="774.4" y="348.8">Tarva</text>
<text x="768.5" y="354.7">890.199.92</text>
</g>
<g font-size="2.5">
<text x="45" y="9">1</text>
<text x="98.5" y="9">2</text>
<text x="147.5" y="9">3</text>
<text x="196.5" y="9">4</text>
<text x="245.5" y="9">5</text>
<text x="294.5" y="9">6</text>
<text x="343.5" y="9">7</text>
<text x="392.5" y="9">8</text>
<text x="441.5" y="9">9</text>
<text x="489.8" y="9">10</text>
<text x="538.9" y="9">11</text>
<text x="587.8" y="9">12</text>
<text x="636.8" y="9">13</text>
<text x="685.8" y="9">14</text>
<text x="734.8" y="9">15</text>
<text x="782.7" y="9">16</text>
<text x="17.1" y="44.4">A</text>
<text x="810.8" y="46.6">A</text>
<text x="17.1" y="108">B</text>
<text x="810.8" y="108">B</text>
<text x="17" y="157">C</text>
<text x="810.7" y="157">C</text>
<text x="17" y="206">D</text>
<text x="810.7" y="206">D</text>
<text x="17.1" y="255.1">E</text>
<text x="810.8" y="255.1">E</text>
<text x="17.2" y="304">F</text>
<text x="810.9" y="304">F</text>
<text x="757.2" y="317.7">POLITECNICO DI MILANO</text>
<text x="757.3" y="320.6">SCUOLA DEL DESIGN</text>
<text x="757.3" y="323.6">C.L. DESIGN DEGLI INTERNI</text>
<text x="757.3" y="327.3">PROGETTO:</text>
<text x="17" y="353">G</text>
<text x="810.7" y="353">G</text>
<text x="757.3" y="376.3">CORSO:</text>
<text x="767.5" y="379.6">STRUMENTI E METODI</text>
<text x="771.2" y="382.6">DEL PROGETTO</text>
<text x="757.3" y="392.6">DOCENTE:</text>
<text x="769.7" y="398.9">MARCO FERRARA</text>
<text x="17" y="402">H</text>
<text x="810.7" y="402">H</text>
<text x="757.3" y="408.9">STUDENTI:</text>
<text x="771.7" y="412.3">Alessia Tortoioli</text>
<text x="757.3" y="425.3">OGGETTO:</text>
<text x="757.3" y="441.6">NOTE:</text>
<text x="780.3" y="447.9">-</text>
<text x="17.3" y="451">J</text>
<text x="811" y="451">J</text>
<text x="757.3" y="458">NOME FILE:</text>
<text x="773.9" y="464.3">Letto Tarva</text>
<text x="757.2" y="474.9">VERS</text>
<text x="796.5" y="474.9">DATA</text>
<text x="17.1" y="500">K</text>
<text x="810.8" y="500">K</text>
<text x="757.3" y="519">A</text>
<text x="787.2" y="519">YYYY.MM.DD</text>
<text x="757.3" y="523.4">TAVOLA NO.:</text>
<text x="790.1" y="523.4">000 DI</text>
<text x="799.8" y="523.4">999</text>
<text x="17.2" y="549">L</text>
<text x="810.9" y="549">L</text>
<text x="757.2" y="567.9">REV:</text>
<text x="757.3" y="565.1">DATA:</text>
<text x="767.1" y="568">A</text>
<text x="767.1" y="565">22/05/2017</text>
<text x="781.8" y="565">SCALA:</text>
<text x="781.8" y="568">FORMATO:</text>
<text x="796.1" y="565">1:10</text>
<text x="797.9" y="568">A1</text>
<text x="14.4" y="572.9" transform="rotate(-90 14.4 572.9)">DIRECTORY: /USERS/ALESSIATORTOIOLI/DESKTOP/ISTRUZIONI DI MONTAGGIO IKEA/KALLAX-STRUTTURA-INTERNA-CON-CASSETTI__AA-1009361-2_PUB.DWG| PLOTTED ON: 5/23/2017 2:25:14 AM | BY USER: ALESSIA TORTOIOLI</text>
<text x="43.1" y="575.9">1</text>
<text x="98.5" y="575.9">2</text>
<text x="147.5" y="575.9">3</text>
<text x="196.5" y="575.9">4</text>
<text x="245.5" y="575.9">5</text>
<text x="294.5" y="575.9">6</text>
<text x="343.5" y="575.9">7</text>
<text x="392.5" y="575.9">8</text>
<text x="441.5" y="575.9">9</text>
<text x="489.8" y="575.9">10</text>
<text x="538.9" y="575.9">11</text>
<text x="587.8" y="575.9">12</text>
<text x="636.8" y="575.9">13</text>
<text x="685.8" y="575.9">14</text>
<text x="734.8" y="575.9">15</text>
<text x="756.8" y="572">0</text>
<text x="766.7" y="572">0.5m</text>
<text x="781.3" y="572">1.25m</text>
<text x="799.4" y="572">2.5m</text>
</g>
</svg>
